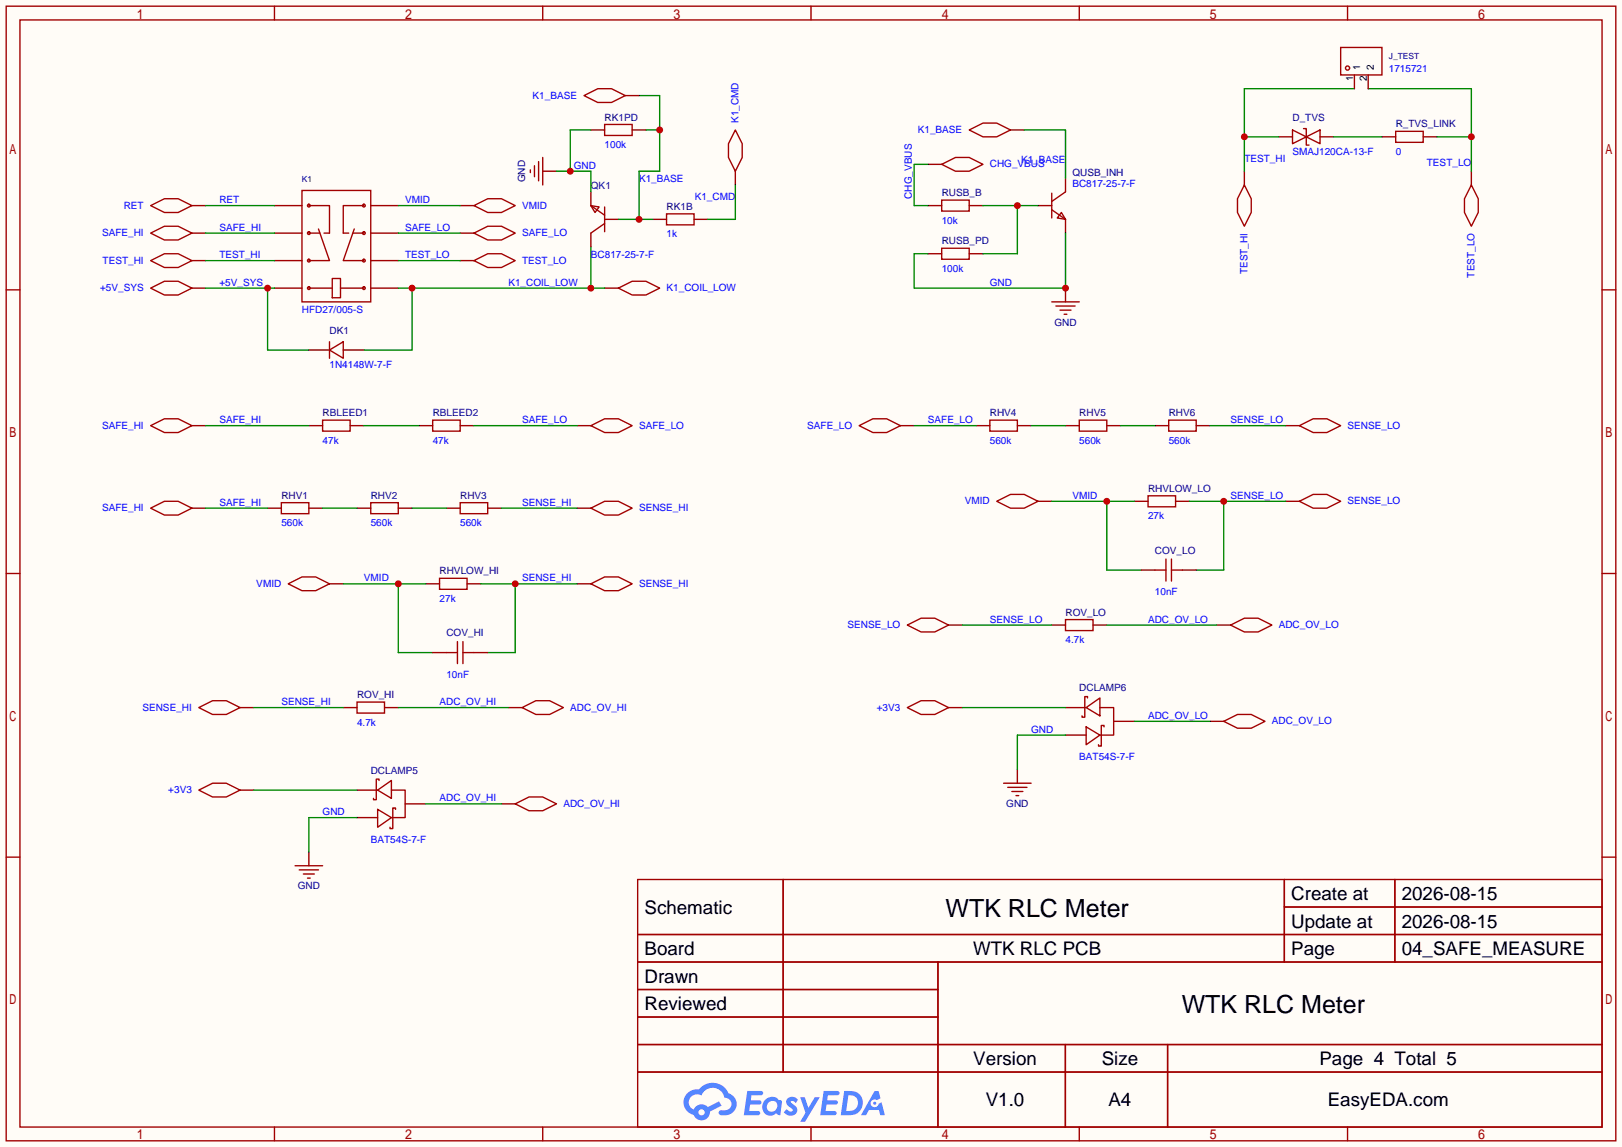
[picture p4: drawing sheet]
<svg xmlns="http://www.w3.org/2000/svg" width="299mm" height="212mm" viewBox="0 0 299 212" stroke-linecap="round" stroke-linejoin="round" font-family="sans-serif">
<path d="M0 0h299.5v211.8h-299.5z" fill="#fffcf7"/>
<g fill="none" stroke="#a10000" stroke-width=".25">
<path d="M1.1 1.1h297.2v209.6h-297.2zM3.7 3.7h292.1v204.5h-292.1zM50.7 1.1v2.6M100.2 1.1v2.6M149.7 1.1v2.6M199.3 1.1v2.6M248.8 1.1v2.6M1.1 53.5h2.6M295.8 53.5h2.5M1.1 105.9h2.6M295.8 105.9h2.5M1.1 158.3h2.6"/>
<path d="M295.8 158.3h2.5M117.7 162.4h178.1v45.8h-178.1zM117.7 172.6h178.1M117.7 177.7h178.1M144.6 162.4v35.6M173.2 177.7v30.5M237.1 162.4v15.3M237.1 167.5h58.7M257.5 162.4v15.3M117.7 182.8h55.5M117.7 192.9h178.1M117.7 187.8h55.5"/>
<path d="M117.7 198h178.1M196.7 192.9v15.3M215.6 192.9v15.3M50.7 208.2v2.5M100.2 208.2v2.5M149.7 208.2v2.5M199.3 208.2v2.5M248.8 208.2v2.5"/>
</g>
<g fill="#5487ff">
<path d="M145.5 202.8a1.3 1.3 0 0 1 1.8 .3l-.4 .6a.54 .54 0 0 0-.9-.2l.1 .2a1.58 1.58 0 0 1 1.1 1.6 1.43 1.43 0 0 1-2.5 .1l.5-.6a.64 .64 0 0 0 .5 .5 .64 .64 0 0 0 .7-.3l-.2-.2a1.6 1.6 0 0 1-1-1.6z"/>
<path d="M147.7 202.7h.9l.7 1.9 1.1-1.9h.9l-2.7 4.5h-.9l1-1.7z"/>
<path d="M138 201.5h1.6a1.31 1.31 0 0 1 1.2 .2 .4 .4 0 0 1-.3 .6h-1.8l-.1 .9h1.6a.4 .4 0 0 1 .4 .4 .4 .4 0 0 1-.4 .4h-1.7l-.2 1.2h.8a1.23 1.23 0 0 1 1.2 .2 .39 .39 0 0 1-.3 .6h-2.7z"/>
<path d="M152.1 201.5h1.6a1.32 1.32 0 0 1 1.3 .2 .39 .39 0 0 1-.4 .6h-1.7l-.2 .9h1.7a.4 .4 0 0 1 .3 .4 .4 .4 0 0 1-.4 .4h-1.7l-.2 1.2h.8a1.23 1.23 0 0 1 1.2 .2 .39 .39 0 0 1-.3 .6h-2.7z"/>
<path d="M161.5 201.5h.7l.4 1.3-.7 .4a.75 .75 0 0 0-1.1 .3 .75 .75 0 0 0 .5 1 .75 .75 0 0 0 .9-.6l.6-.3 .6 2.4h-.9l-.2-1h-1.9l-.5 1h-.9z"/>
<path d="M155.9 201.5l-.7 4.5h1.5a2.27 2.27 0 0 0 2.6-2.3 2.27 2.27 0 0 0-2.7-2.2zM156.6 202.3a1.5 1.5 0 0 1 1.8 1.5 1.5 1.5 0 0 1-1.9 1.4h-.3z"/>
<path d="M141.3 203.1a1.62 1.62 0 0 0-.4 2.1 1.62 1.62 0 0 0 2 .7l.4-.3 .3 .3 .5 .1 .3-2.5-.2-.3h-.4a1.58 1.58 0 0 0-2.5-.1zM141.9 203.6a.99 .99 0 0 1 1.6 .3 .99 .99 0 0 1-.9 1.4 .94 .94 0 0 1-1-.5 .94 .94 0 0 1 .3-1.2z"/>
<path d="M126.9 201.9a2.37 2.37 0 0 0 1.2 4 1.54 1.54 0 0 0 1.7 1 1.54 1.54 0 0 0 1.3-1.6l2.1-1.1-.5-.8-2 1.1a1.57 1.57 0 0 0-2.6 .4 1.5 1.5 0 0 1-.8-2.1 1.5 1.5 0 0 1 2.2-.5 2.23 2.23 0 0 1 2.3-1.4 2.23 2.23 0 0 1 2 1.8 1.16 1.16 0 0 1 1.2 1.1 1.16 1.16 0 0 1-1 1.3h-.7a.47 .47 0 0 0-.6 .3 .47 .47 0 0 0 .4 .6 2.23 2.23 0 0 0 2.3-.7 2.23 2.23 0 0 0 .4-2.3 2.16 2.16 0 0 0-1.3-1.1 3.2 3.2 0 0 0-5.4-.7l-1.2 .1zM129 205.4a.58 .58 0 0 1 1.1 0 .58 .58 0 0 1-1.1 0z"/>
<circle cx="161.5" cy="203.8" r=".28"/>
</g>
<g fill="none" stroke="#870000" stroke-width=".25">
<path d="M35.4 38h2.6M50.7 38h5.1M68.5 38h5M171.3 38h2.6M178.9 38h2.6M229.7 31.6v2.6M35.4 53.2h2.6M35.4 48.1h2.6M35.4 43.1h2.6M50.7 53.2h5.1M50.7 48.1h5.1M50.7 43.1h5.1"/>
<path d="M68.5 53.2h5M68.5 48.1h5M68.5 43.1h5"/>
</g>
<g fill="none" stroke="#a10000" stroke-width=".25">
<path d="M27.8 38l2.6-1.3h2.5l2.5 1.3-2.5 1.2h-2.5zM55.8 35.2h12.7v20.6h-12.7zM57 38h3.8v5.1h-1M67.2 38h-3.8v5.1h1M173.9 37h5v2h-5zM229.7 34.2l1.3 2.5v2.5l-1.3 2.6-1.2-2.6v-2.5zM27.8 48.1l2.6-1.2h2.5l2.5 1.2-2.5 1.3h-2.5zM27.8 43.1l2.6-1.3h2.5l2.5 1.3-2.5 1.2h-2.5zM27.8 53.2l2.6-1.3h2.5l2.5 1.3-2.5 1.3h-2.5zM57 43.1h2.1M57 53.2h4.3M58.8 42.3l2 5.8h-3.8"/>
<path d="M61.3 51.4h1.6v3.6h-1.6zM62.9 53.2h4.3M65.2 43.1h2M65.4 42.3l-2 5.8h3.8"/>
<circle cx="57" cy="38" r=".25"/>
<circle cx="67.2" cy="38" r=".25"/>
<circle cx="57" cy="53.2" r=".25"/>
<circle cx="57" cy="48.1" r=".25"/>
<circle cx="57" cy="43.1" r=".25"/>
<circle cx="67.2" cy="53.2" r=".25"/>
<circle cx="67.2" cy="48.1" r=".25"/>
<circle cx="67.2" cy="43.1" r=".25"/>
</g>
<path d="M38 38h12.7M38 48.1h12.7M38 53.2h12.7M49.4 53.2v11.4h7.6" fill="none" stroke="#008700" stroke-width=".25"/>
<circle cx="49.4" cy="53.2" r=".63" fill="#c00"/>
<path d="M111.6 53.2h2.6" fill="none" stroke="#870000" stroke-width=".25"/>
<path d="M114.2 53.2l2.5-1.3h2.6l2.5 1.3-2.5 1.3h-2.6z" fill="none" stroke="#a10000" stroke-width=".25"/>
<path d="M73.5 53.2h38.1M76.1 53.2v11.4h-8.9M109.1 45.6v7.6" fill="none" stroke="#008700" stroke-width=".25"/>
<g fill="#c00">
<circle cx="109.1" cy="53.2" r=".63"/>
<circle cx="76.1" cy="53.2" r=".63"/>
</g>
<path d="M100.2 31.6h2.5M109.1 35.4v2.6M109.1 43.1v2.5M111.6 40.5h2.6" fill="none" stroke="#870000" stroke-width=".25"/>
<path d="M97.9 31.4v.5M98.7 30.6v2M99.4 29.8v3.6M100.2 29.1v5.1M109.1 38l1.5 .2-.7 1zM109.1 38l2.5 1.8M111.6 38.2v4.6M111.6 41.3l-2.5 1.8" fill="none" stroke="#a10000" stroke-width=".25"/>
<path d="M102.7 31.6h6.4v3.8M109.1 24h-3.8v7.6" fill="none" stroke="#008700" stroke-width=".25"/>
<circle cx="105.3" cy="31.6" r=".63" fill="#c00"/>
<path d="M120.5 40.5h2.6M128.1 40.5h2.6" fill="none" stroke="#870000" stroke-width=".25"/>
<path d="M123.1 39.5h5v2h-5z" fill="none" stroke="#a10000" stroke-width=".25"/>
<path d="M118 17.7h3.8v13.9h-3.8v8.9M119.3 24h2.5M114.2 40.5h6.3" fill="none" stroke="#008700" stroke-width=".25"/>
<g fill="#c00">
<circle cx="118" cy="40.5" r=".63"/>
<circle cx="121.8" cy="24" r=".63"/>
</g>
<g fill="none" stroke="#870000" stroke-width=".25">
<path d="M85 38h2.5M109.1 24h2.5M116.7 24h2.6M135.8 31.6v2.6M191.6 38h2.6M196.7 32.9v2.5M271.7 31.6v2.6M85 43.1h2.5M85 48.1h2.5M171.3 46.9h2.6M178.9 46.9h2.6M196.7 40.5v2.6"/>
<path d="M57 64.6h3.8M63.4 64.6h3.8"/>
</g>
<g fill="none" stroke="#a10000" stroke-width=".25">
<path d="M87.5 38l2.5-1.3h2.6l2.5 1.3-2.5 1.2h-2.6zM111.6 23h5.1v2h-5.1zM135.8 24l1.2 2.5v2.6l-1.2 2.5-1.3-2.5v-2.6zM194.2 38.7l2.5 1.8M194.2 35.7v4.6M196 39.2l.7 1.3-1.5-.2zM196.7 35.4l-2.5 1.8M271.7 34.2l1.2 2.5v2.5l-1.2 2.6-1.3-2.6v-2.5zM87.5 43.1l2.5-1.3h2.6l2.5 1.3-2.5 1.2h-2.6zM87.5 48.1l2.5-1.2h2.6l2.5 1.2-2.5 1.3h-2.6zM173.9 45.8h5v2.1h-5zM60.8 64.6l2.6-1.5v3.1z"/>
<path d="M60.8 63.1v3.1"/>
</g>
<path d="M73.5 38h11.5M135.8 34.2v6.3h-5.1M181.5 38h10.1M187.8 38v8.9h-6.3M38 43.1h12.7M73.5 43.1h11.5M73.5 48.1h11.5" fill="none" stroke="#008700" stroke-width=".25"/>
<circle cx="187.8" cy="38" r=".63" fill="#c00"/>
<path d="M171.3 30.4h2.6M196.7 53.2v2.6" fill="none" stroke="#870000" stroke-width=".25"/>
<path d="M173.9 30.4l2.5-1.3h2.5l2.6 1.3-2.6 1.2h-2.5z" fill="none" stroke="#a10000" stroke-width=".25"/>
<path d="M171.3 30.4h-2.5v7.6h2.5M196.7 43.1v10.1h-27.9v-6.3h2.5" fill="none" stroke="#008700" stroke-width=".25"/>
<circle cx="196.7" cy="53.2" r=".63" fill="#c00"/>
<g fill="none" stroke="#a10000" stroke-width=".25">
<path d="M107.8 17.7l2.6-1.3h2.5l2.5 1.3-2.5 1.2h-2.5zM178.9 24l2.6-1.3h2.5l2.6 1.3-2.6 1.3h-2.5zM194.2 55.8h5.1M194.9 56.5h3.6M195.7 57.3h2M196.5 58h.5M27.8 78.6l2.6-1.3h2.5l2.5 1.3-2.5 1.3h-2.5zM59.6 77.6h5v2h-5zM79.9 77.6h5.1v2h-5.1zM109.1 78.6l2.5-1.3h2.6l2.5 1.3-2.5 1.3h-2.6zM158.6 78.6l2.6-1.3h2.5l2.5 1.3-2.5 1.3h-2.5zM182.8 77.6h5v2h-5z"/>
<path d="M199.3 77.6h5v2h-5zM215.8 77.6h5.1v2h-5.1zM239.9 78.6l2.5-1.3h2.6l2.5 1.3-2.5 1.3h-2.6zM27.8 93.9l2.6-1.3h2.5l2.5 1.3-2.5 1.2h-2.5zM51.9 92.8h5.1v2.1h-5.1zM68.5 92.8h5v2.1h-5zM85 92.8h5v2.1h-5zM109.1 93.9l2.5-1.3h2.6l2.5 1.3-2.5 1.2h-2.6zM212 91.6h5v2h-5zM239.9 92.6l2.5-1.3h2.6l2.5 1.3-2.5 1.3h-2.6zM81.2 106.8h5v2h-5zM109.1 107.8l2.5-1.2h2.6l2.5 1.2-2.5 1.3h-2.6z"/>
</g>
<g fill="none" stroke="#870000" stroke-width=".25">
<path d="M115.4 17.7h2.6M186.6 24h2.5M35.4 78.6h2.6M57 78.6h2.6M64.6 78.6h2.6M77.3 78.6h2.6M85 78.6h2.5M106.6 78.6h2.5M166.2 78.6h2.6M180.2 78.6h2.6M187.8 78.6h2.6M196.7 78.6h2.6"/>
<path d="M204.3 78.6h2.6M213.2 78.6h2.6M220.9 78.6h2.5M237.4 78.6h2.5M35.4 93.9h2.6M49.4 93.9h2.5M57 93.9h2.6M65.9 93.9h2.6M73.5 93.9h2.6M82.4 93.9h2.6M90 93.9h2.6M106.6 93.9h2.5"/>
<path d="M209.4 92.6h2.6M217 92.6h2.6M237.4 92.6h2.5M78.6 107.8h2.6M86.2 107.8h2.6M106.6 107.8h2.5"/>
</g>
<g fill="none" stroke="#008700" stroke-width=".25">
<path d="M189.1 24h7.6v8.9M38 78.6h19M67.2 78.6h10.1M87.5 78.6h19.1M168.8 78.6h11.4M190.4 78.6h6.3M206.9 78.6h6.3M223.4 78.6h14M38 93.9h11.4M59.6 93.9h6.3M76.1 93.9h6.3M92.6 93.9h14"/>
<path d="M219.6 92.6h17.8M225.9 92.6v12.7h-5"/>
</g>
<circle cx="225.9" cy="92.6" r=".63" fill="#c00"/>
<path d="M88.8 107.8h17.8M95.1 107.8v12.7h-5.1" fill="none" stroke="#008700" stroke-width=".25"/>
<circle cx="95.1" cy="107.8" r=".63" fill="#c00"/>
<path d="M191.6 92.6h2.6M60.8 107.8h2.6" fill="none" stroke="#870000" stroke-width=".25"/>
<path d="M184 92.6l2.6-1.3h2.5l2.5 1.3-2.5 1.3h-2.5zM53.2 107.8l2.6-1.2h2.5l2.5 1.2-2.5 1.3h-2.5z" fill="none" stroke="#a10000" stroke-width=".25"/>
<path d="M194.2 92.6h15.2M204.3 92.6v12.7h6.4" fill="none" stroke="#008700" stroke-width=".25"/>
<circle cx="204.3" cy="92.6" r=".63" fill="#c00"/>
<path d="M63.4 107.8h15.2M73.5 107.8v12.7h6.4" fill="none" stroke="#008700" stroke-width=".25"/>
<circle cx="73.5" cy="107.8" r=".63" fill="#c00"/>
<g fill="none" stroke="#a10000" stroke-width=".25">
<path d="M238.6 24l2.6 1.3-2.6 1.2zM240.7 23.7h.5v3.1h.5M241.2 25.3l2.5-1.3v2.5zM257.7 24.3h5.1v2h-5.1zM84.5 118.5v4.1M85.5 118.5v4.1M167.5 115.4l2.6-1.2h2.5l2.5 1.2-2.5 1.3h-2.5zM196.7 114.4h5.1v2.1h-5.1zM213.2 105.3h2.1M215.3 103.3v4M216.3 105.3h2M216.3 103.3v4"/>
<path d="M227.2 115.4l2.5-1.2h2.6l2.5 1.2-2.5 1.3h-2.6zM36.7 130.7l2.5-1.3h2.6l2.5 1.3-2.5 1.3h-2.6zM65.9 129.7h5.1v2h-5.1zM82.4 120.5h2.1M85.5 120.5h2M96.4 130.7l2.5-1.3h2.6l2.5 1.3-2.5 1.3h-2.6zM167.5 130.7l2.6-1.3h2.5l2.5 1.3-2.5 1.3h-2.5zM200.5 130.7l2.6-1.8v3.3zM200.5 134.2l2.6 1.6-2.6 1.7zM200.8 128.9v-.2h-.5v3.8h-.5v-.3M203.1 130.7h2.5v5.1h-2.5M203.8 134.2v-.2h-.5v3.8h-.5v-.3"/>
<path d="M225.9 133.2l2.6-1.2h2.5l2.6 1.2-2.6 1.3h-2.5zM36.7 145.9l2.5-1.2h2.6l2.5 1.2-2.5 1.3h-2.6zM54.5 159.9h5.1M69.7 145.9l2.6-1.8v3.3zM69.7 149.5l2.6 1.5-2.6 1.8zM70 144.1v-.2h-.5v3.8h-.5v-.3M72.3 145.9h2.5v5.1h-2.5M73 149.5v-.3h-.5v3.8h-.5v-.2M95.1 148.5l2.6-1.3h2.5l2.5 1.3-2.5 1.2h-2.5zM185.3 144.7h5.1M186.1 145.4h3.5M186.8 146.2h2"/>
<path d="M187.6 146.9h.5M55.2 160.7h3.6M56 161.4h2M56.8 162.2h.5"/>
</g>
<g fill="none" stroke="#870000" stroke-width=".25">
<path d="M236.1 25.3h2.5M243.7 25.3h2.6M255.1 25.3h2.6M262.8 25.3h2.5M175.1 115.4h2.6M194.2 115.4h2.5M201.8 115.4h2.5M210.7 105.3h2.5M218.3 105.3h2.6M224.7 115.4h2.5M44.3 130.7h2.6M63.4 130.7h2.5"/>
<path d="M71 130.7h2.5M79.9 120.5h2.5M87.5 120.5h2.5M93.9 130.7h2.5M175.1 130.7h2.6M196.7 130.7h3.8M196.7 135.8h3.8M205.6 133.2h3.8M223.4 133.2h2.5M44.3 145.9h2.6M57 157.4v2.5M65.9 151h3.8"/>
<path d="M65.9 145.9h3.8M74.8 148.5h3.8M92.6 148.5h2.5M187.8 142.1v2.6"/>
</g>
<g fill="none" stroke="#008700" stroke-width=".25">
<path d="M252.6 16.4h19.1v15.2M246.3 25.3h8.8M265.3 25.3h6.4M177.7 115.4h16.5M204.3 115.4h20.4M46.9 130.7h16.5M73.5 130.7h20.4M177.7 130.7h19M196.7 135.8h-8.9v6.3M209.4 133.2h14M46.9 145.9h19M65.9 151h-8.9v6.4"/>
<path d="M78.6 148.5h14"/>
</g>
<circle cx="271.7" cy="25.3" r=".63" fill="#c00"/>
<path d="M250.1 16.4h-20.4v15.2M229.7 25.3h6.4" fill="none" stroke="#008700" stroke-width=".25"/>
<circle cx="229.7" cy="25.3" r=".63" fill="#c00"/>
<g fill="none" stroke="#a10000" stroke-width=".25">
<path d="M247.5 8.8h7.6v5h-7.6z"/>
<circle cx="248.8" cy="12.6" r=".38"/>
</g>
<path d="M250.1 13.8v2.6M252.6 13.8v2.6" fill="none" stroke="#870000" stroke-width=".25"/>
<g font-size="4.6">
<text x="174.6" y="169.4">WTK RLC Meter</text>
<text x="218.2" y="187.1">WTK RLC Meter</text>
</g>
<g font-size="3.5">
<text x="238.4" y="166.2">Create at</text>
<text x="258.8" y="166.2">2026-08-15</text>
<text x="119" y="168.8">Schematic</text>
<text x="238.4" y="171.3">Update at</text>
<text x="258.8" y="171.3">2026-08-15</text>
<text x="119" y="176.4">Board</text>
<text x="179.7" y="176.4">WTK RLC PCB</text>
<text x="238.4" y="176.4">Page</text>
<text x="258.8" y="176.4">04_SAFE_MEASURE</text>
<text x="119" y="181.5">Drawn</text>
<text x="119" y="186.6">Reviewed</text>
<text x="179.7" y="196.7">Version</text>
<text x="203.4" y="196.7">Size</text>
<text x="243.6" y="196.7">Page 4 Total 5</text>
<text x="182" y="204.3">V1.0</text>
<text x="204.7" y="204.3">A4</text>
<text x="245.1" y="204.3">EasyEDA.com</text>
</g>
<g font-size="1.8">
<text x="249.8" y="15" transform="rotate(-90 249.8 15)">1</text>
<text x="251.1" y="12.9" transform="rotate(-90 251.1 12.9)">1</text>
<text x="252.4" y="15" transform="rotate(-90 252.4 15)">2</text>
<text x="253.6" y="12.9" transform="rotate(-90 253.6 12.9)">2</text>
</g>
<g font-size="1.8" fill="#00f">
<text x="256.4" y="13.4">1715721</text>
<text x="98.3" y="18.2">K1_BASE</text>
<text x="136.3" y="22.7" transform="rotate(-90 136.3 22.7)">K1_CMD</text>
<text x="111.6" y="27.4">100k</text>
<text x="169.5" y="24.6">K1_BASE</text>
<text x="229.7" y="29.9">TEST_HI</text>
<text x="238.6" y="28.6">SMAJ120CA-13-F</text>
<text x="257.7" y="28.6">0</text>
<text x="105.9" y="31.2">GND</text>
<text x="118" y="33.7">K1_BASE</text>
<text x="182.8" y="30.9">CHG_VBUS</text>
<text x="188.5" y="30">K1_BASE</text>
<text x="198" y="34.5">BC817-25-7-F</text>
<text x="263.4" y="30.7">TEST_LO</text>
<text x="22.8" y="38.5">RET</text>
<text x="40.5" y="37.5">RET</text>
<text x="74.8" y="37.5">VMID</text>
<text x="96.4" y="38.5">VMID</text>
<text x="128.3" y="37">K1_CMD</text>
<text x="168.3" y="36.7" transform="rotate(-90 168.3 36.7)">CHG_VBUS</text>
<text x="173.9" y="41.3">10k</text>
<text x="18.8" y="43.6">SAFE_HI</text>
<text x="40.5" y="47.7">TEST_HI</text>
<text x="40.5" y="42.6">SAFE_HI</text>
<text x="74.8" y="42.6">SAFE_LO</text>
<text x="74.8" y="47.7">TEST_LO</text>
<text x="96.4" y="43.6">SAFE_LO</text>
<text x="109.1" y="47.7">BC817-25-7-F</text>
<text x="123.1" y="43.9">1k</text>
<text x="18.5" y="53.8">+5V_SYS</text>
<text x="18.9" y="48.7">TEST_HI</text>
<text x="40.5" y="52.8">+5V_SYS</text>
<text x="93.9" y="52.8">K1_COIL_LOW</text>
<text x="96.4" y="48.7">TEST_LO</text>
<text x="123.1" y="53.8">K1_COIL_LOW</text>
<text x="173.9" y="50.2">100k</text>
<text x="182.8" y="52.8">GND</text>
<text x="230.3" y="50.6" transform="rotate(-90 230.3 50.6)">TEST_HI</text>
<text x="272.2" y="51.3" transform="rotate(-90 272.2 51.3)">TEST_LO</text>
<text x="55.8" y="57.8">HFD27/005-S</text>
<text x="60.8" y="68">1N4148W-7-F</text>
<text x="18.8" y="79.2">SAFE_HI</text>
<text x="40.5" y="78.2">SAFE_HI</text>
<text x="59.6" y="82">47k</text>
<text x="79.9" y="82">47k</text>
<text x="96.4" y="78.2">SAFE_LO</text>
<text x="118" y="79.2">SAFE_LO</text>
<text x="149" y="79.2">SAFE_LO</text>
<text x="171.3" y="78.2">SAFE_LO</text>
<text x="182.8" y="82">560k</text>
<text x="199.3" y="82">560k</text>
<text x="215.8" y="82">560k</text>
<text x="227.2" y="78.2">SENSE_LO</text>
<text x="248.8" y="79.2">SENSE_LO</text>
<text x="18.8" y="94.4">SAFE_HI</text>
<text x="40.5" y="93.4">SAFE_HI</text>
<text x="96.4" y="93.4">SENSE_HI</text>
<text x="118" y="94.4">SENSE_HI</text>
<text x="178.1" y="93.1">VMID</text>
<text x="198" y="92.1">VMID</text>
<text x="212" y="95.9">27k</text>
<text x="227.2" y="92.1">SENSE_LO</text>
<text x="248.8" y="93.1">SENSE_LO</text>
<text x="51.9" y="97.2">560k</text>
<text x="68.5" y="97.2">560k</text>
<text x="85" y="97.2">560k</text>
<text x="67.2" y="107.4">VMID</text>
<text x="96.4" y="107.4">SENSE_HI</text>
<text x="47.3" y="108.4">VMID</text>
<text x="81.2" y="111.2">27k</text>
<text x="118" y="108.4">SENSE_HI</text>
<text x="213.2" y="109.9">10nF</text>
<text x="156.5" y="116">SENSE_LO</text>
<text x="182.8" y="115">SENSE_LO</text>
<text x="196.7" y="118.8">4.7k</text>
<text x="212" y="115">ADC_OV_LO</text>
<text x="236.1" y="116">ADC_OV_LO</text>
<text x="82.4" y="125.1">10nF</text>
<text x="26.3" y="131.2">SENSE_HI</text>
<text x="51.9" y="130.2">SENSE_HI</text>
<text x="81.2" y="130.2">ADC_OV_HI</text>
<text x="105.3" y="131.2">ADC_OV_HI</text>
<text x="161.9" y="131.2">+3V3</text>
<text x="65.9" y="134">4.7k</text>
<text x="190.4" y="135.3">GND</text>
<text x="212" y="132.8">ADC_OV_LO</text>
<text x="234.8" y="133.8">ADC_OV_LO</text>
<text x="199.3" y="140.4">BAT54S-7-F</text>
<text x="31.1" y="146.5">+3V3</text>
<text x="81.2" y="148">ADC_OV_HI</text>
<text x="104" y="149">ADC_OV_HI</text>
<text x="59.6" y="150.5">GND</text>
<text x="68.5" y="155.6">BAT54S-7-F</text>
</g>
<g font-size="1.8" fill="#000080">
<text x="111.6" y="22.3">RK1PD</text>
<text x="238.6" y="22.3">D_TVS</text>
<text x="257.7" y="23.5">R_TVS_LINK</text>
<text x="96.9" y="33.7" transform="rotate(-90 96.9 33.7)">GND</text>
<text x="109.1" y="35">QK1</text>
<text x="198" y="32.4">QUSB_INH</text>
<text x="123.1" y="38.8">RK1B</text>
<text x="173.9" y="36.2">RUSB_B</text>
<text x="173.9" y="45.1">RUSB_PD</text>
<text x="60.8" y="61.6">DK1</text>
<text x="194.7" y="60.1">GND</text>
<text x="59.6" y="76.9">RBLEED1</text>
<text x="79.9" y="76.9">RBLEED2</text>
<text x="182.8" y="76.9">RHV4</text>
<text x="199.3" y="76.9">RHV5</text>
<text x="215.8" y="76.9">RHV6</text>
<text x="51.9" y="92.1">RHV1</text>
<text x="68.5" y="92.1">RHV2</text>
<text x="85" y="92.1">RHV3</text>
<text x="212" y="90.9">RHVLOW_LO</text>
<text x="81.2" y="106.1">RHVLOW_HI</text>
<text x="213.2" y="102.3">COV_LO</text>
<text x="196.7" y="113.7">ROV_LO</text>
<text x="82.4" y="117.5">COV_HI</text>
<text x="65.9" y="129">ROV_HI</text>
<text x="199.3" y="127.7">DCLAMP6</text>
<text x="68.5" y="142.9">DCLAMP5</text>
<text x="185.8" y="149">GND</text>
<text x="55" y="164.3">GND</text>
</g>
<g font-size="1.6" fill="#000080">
<text x="256.4" y="10.8">J_TEST</text>
<text x="55.8" y="33.7">K1</text>
</g>
</svg>
